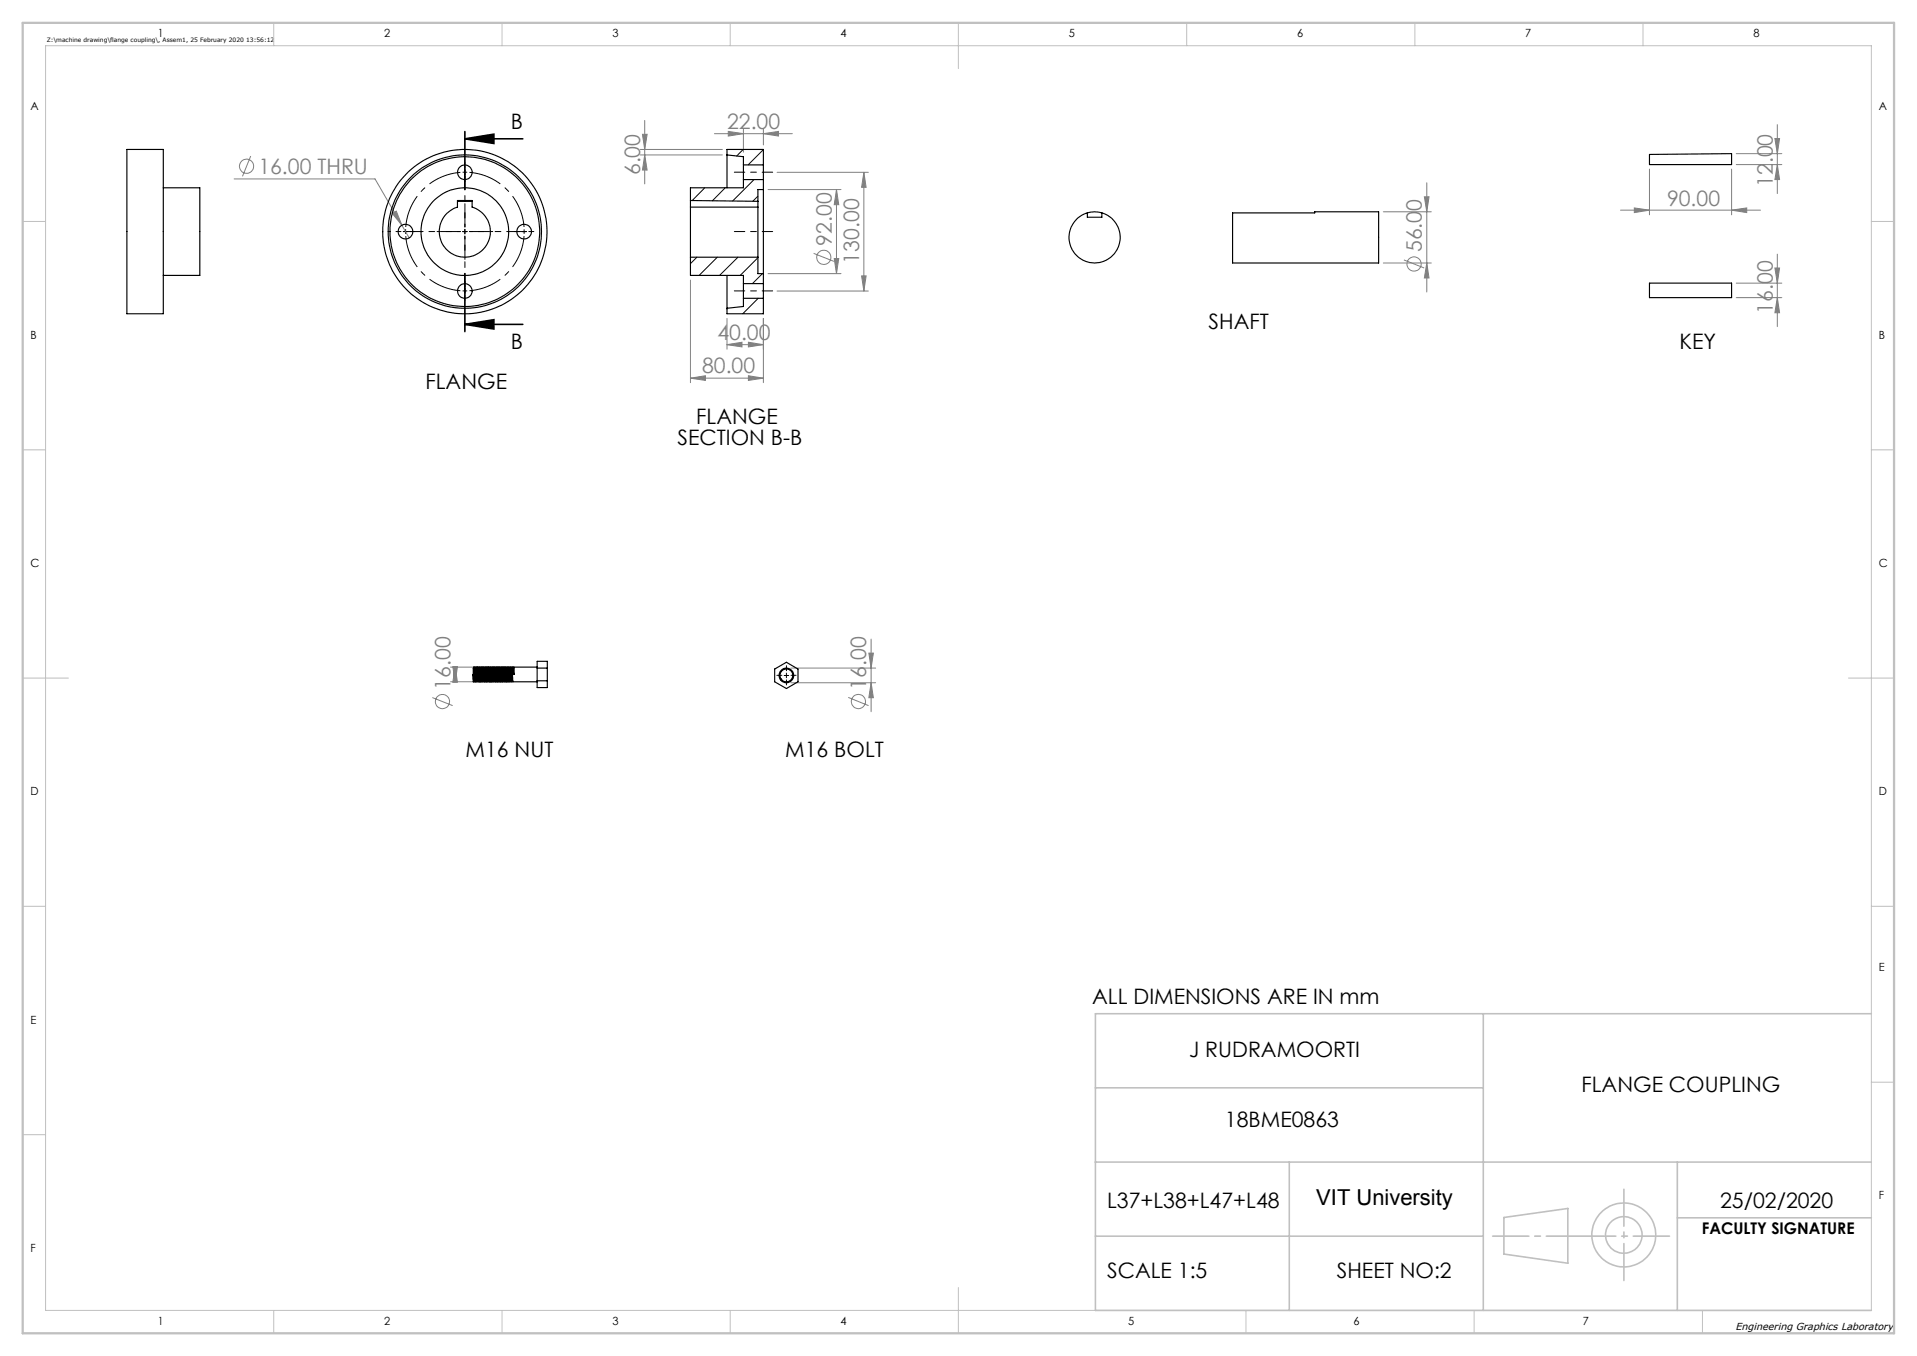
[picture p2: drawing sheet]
<svg xmlns="http://www.w3.org/2000/svg" width="420mm" height="297mm" viewBox="0 0 420 297" stroke-linecap="round" stroke-linejoin="round" font-family="sans-serif">
<g fill="none" stroke="#808080" stroke-width=".22">
<path d="M51.3 39.2h30.9l5.9 10.2M54.9 34.2l-1.8 4.4M140.3 33.9h18M140.3 32.7h18M140.8 29.4h1l-.5 3.3zM141.3 33.9l.5 3.3h-1zM141.3 26.4v13.9M156.5 29.3h17.1M159.6 28.8l3.3 .5-3.3 .5zM162.9 28.3v5M167.3 29.3l3.3-.5v1zM167.3 28.3v3.4"/>
<path d="M170.3 37.7h20M189.3 37.7l.5 3.3h-1zM189.3 37.7v26M361.4 37v10.1M379.4 37v10.1M380.4 36.1h10M380.4 33.7h10M388.9 30.3h1l-.5 3.4zM389.4 36.1l.5 3.2h-1zM389.4 27.3v15.1M85.9 46.7l.9-.5 1.3 3.2zM88.1 49.4l1.5 2.7"/>
<path d="M168.3 41.5h16M168.3 59.9h16M178.3 55.5l4.4 1.8M182.8 56.6h1l-.5 3.3zM183.3 41.5l.5 3.3h-1zM183.3 41.5v18.4M303.1 46.4h10.5M303.1 57.6h10.5M307.6 56.9l4.4 1.8M312.1 43.1h1l-.5 3.3zM312.6 57.6l.5 3.3h-1zM312.6 40v24"/>
<path d="M355 46h30.7M358.1 45.5l3.3 .5-3.3 .6zM379.4 46l3.3-.5v1.1zM388.9 58.7h1l-.5 3.3zM389.4 55.7v15.8M151.3 61.3v22.5M159.3 75.5l3.3-.5v1zM159.3 69.7v6.8M159.3 75.5h8M164 75l3.3 .5-3.3 .5zM167.3 69.7v14.1M170.3 63.7h20"/>
<path d="M188.8 60.4h1l-.5 3.3zM380.4 62h10M380.4 65.2h10M389.4 65.2l.5 3.3h-1zM151.3 82.8l3.3-.5v1zM151.3 82.8h16M164 82.3l3.3 .5-3.3 .5zM190.9 140v15.9M94.7 152.8l4.5 1.7M98.7 146.1h12.9M98.7 149.3h12.7M99.2 146h1l-.5 3.3z"/>
<path d="M99.7 146.1l.5 3.3h-1zM99.7 146.1v3.2M173.3 146.3h18.5M173.3 149.5h18.5M185.8 152.7l4.5 1.8M190.4 143h.9l-.4 3.3zM190.9 149.5l.4 3.3h-.9z"/>
<circle cx="54" cy="36.4" r="1.56"/>
<circle cx="180.5" cy="56.4" r="1.56"/>
<circle cx="309.8" cy="57.8" r="1.55"/>
<circle cx="96.9" cy="153.7" r="1.55"/>
<circle cx="188.1" cy="153.6" r="1.56"/>
</g>
<path d="M101.9 37.7h-.5M101.9 37.7h.5M88.9 50.7v.5M88.9 50.7v-.5M101.9 63.7h.5M101.9 63.7h-.5" fill="none" stroke="#000" stroke-width=".22" stroke-dasharray="15.2 1.3 1.3 1.3" stroke-linecap="butt"/>
<path d="M100.9 37.8a13 13 0 0 0-12 11.9M88.9 51.7a13 13 0 0 0 12 12M114.8 49.7a13 13 0 0 0-11.9-11.9M102.9 63.7a13 13 0 0 0 11.9-12" fill="none" stroke="#000" stroke-width=".22" stroke-dasharray="15.2 1.3 1.3 1.3" stroke-dashoffset="7.9" stroke-linecap="butt"/>
<path d="M101.4 50.7h.9M101.8 50.2v1M114.3 50.7h1M114.8 50.2v1M171.8 148h1M172.3 147.4v1" fill="none" stroke="#000" stroke-width=".22"/>
<path d="M101.8 30.4l6.4-1v2zM101.8 30.4h12.7M101.8 28.8v12.7M101.8 59.9v12.7M101.8 71l6.4-1v2.1zM101.8 71h12.7" fill="none" stroke="#000" stroke-width=".35"/>
<g fill="none" stroke="#c0c0c0" stroke-width=".35">
<path d="M240 238.3h85M325 222v65M410 222h-170v65h170M240 254.5h170M282.5 254.5v32.5M367.5 254.5v32.5M240 270.8h85M329.5 266.7l14-2v12l-14-2zM367.5 266.7h42.5"/>
<circle cx="355.8" cy="270.5" r="7"/>
<circle cx="355.8" cy="270.5" r="4"/>
</g>
<g fill="none" stroke="#000" stroke-width=".22" stroke-dasharray="15.2 1.3 1.3 1.3">
<path d="M101.9 37.7v-.5M101.9 37.7v.5M101.9 36.7v-1.1M101.9 38.7v1.1M87.9 50.7h-1.1M88.9 50.7h-.5M88.9 50.7h.5M89.9 50.7h1.1M101.9 50.7v-.5M101.9 50.7h-.5M101.9 50.7v.5M101.9 50.7h.5"/>
<path d="M113.9 50.7h-1.1M115.9 50.7h1.1M101.9 63.7v.5M101.9 63.7v-.5M101.9 64.7v1.1M101.9 62.7v-1.1M171.3 147.9h-1.1M172.3 146.9v-1.1M172.3 148.9v1.1M173.3 147.9h1.1"/>
</g>
<path d="M100.9 50.7h-12.5M101.9 49.7v-12.5M101.9 51.7v12.5M102.9 50.7h12.5" fill="none" stroke="#000" stroke-width=".22" stroke-dasharray="15.2 1.3 1.3 1.3" stroke-dashoffset="10.9"/>
<path d="M100.9 50.7h-5.1M101.9 49.7v-5.1M101.9 51.7v5.1M102.9 50.7h5.1" fill="none" stroke="#000" stroke-width=".22" stroke-dasharray="15.2 1.3 1.3 1.3" stroke-dashoffset="14.6"/>
<path d="M160.9 37.7h8.4M160.9 50.7h8.4M160.9 63.7h8.4" fill="none" stroke="#000" stroke-width=".22" stroke-dasharray="15.2 1.3 1.3 1.3" stroke-dashoffset="12.9"/>
<g fill="none" stroke="#c0c0c0" stroke-width=".22">
<path d="M10 10h400v277h-400zM60 5v5M110 5v5M160 5v5M210 5v10M260 5v5M310 5v5M360 5v5M5 48.5h5M410 48.5h5M5 98.5h5M410 98.5h5"/>
<path d="M5 148.5h10M405 148.5h10M5 198.5h5M410 198.5h5M410 237h5M5 248.5h5M60 287v5M110 287v5M160 287v5M210 282v10M273 287v5M323 287v5"/>
<path d="M373 287v5"/>
</g>
<path d="M327 270.8h38.8" fill="none" stroke="#c0c0c0" stroke-width=".35" stroke-dasharray="15.2 1.3 1.3 1.3" stroke-dashoffset="7.3"/>
<path d="M355.8 260.5v20" fill="none" stroke="#c0c0c0" stroke-width=".35" stroke-dasharray="15.2 1.3 1.3 1.3" stroke-dashoffset="7.1"/>
<path d="M5 5h410v287h-410z" fill="none" stroke="#c0c0c0" stroke-width=".5"/>
<path d="M101.8 30.4l6.4-1v2zM101.8 71l6.4-1v2.1z" fill="#000"/>
<g fill="#808080">
<path d="M85.9 46.7l.9-.5 1.3 3.2z"/>
<path d="M167.3 29.3l3.3-.5v1zM159.6 28.8l3.3 .5-3.3 .5zM164 75l3.3 .5-3.3 .5zM159.3 75.5l3.3-.5v1zM164 82.3l3.3 .5-3.3 .5zM151.3 82.8l3.3-.5v1zM379.4 46l3.3-.5v1.1zM358.1 45.5l3.3 .5-3.3 .6z"/>
<path d="M141.3 33.9l.5 3.3h-1zM140.8 29.4h1l-.5 3.3zM389.4 36.1l.5 3.2h-1zM388.9 30.3h1l-.5 3.4z"/>
<path d="M189.3 37.7l.5 3.3h-1zM188.8 60.4h1l-.5 3.3zM183.3 41.5l.5 3.3h-1zM182.8 56.6h1l-.5 3.3zM388.9 58.7h1l-.5 3.3zM389.4 65.2l.5 3.3h-1zM312.1 43.1h1l-.5 3.3zM312.6 57.6l.5 3.3h-1zM99.7 146.1l.5 3.3h-1zM99.2 146h1l-.5 3.3zM190.4 143h.9l-.4 3.3zM190.9 149.5l.4 3.3h-.9z"/>
</g>
<g fill="none" stroke="#000" stroke-width=".25">
<path d="M27.8 32.7h8v36h-8zM159.3 33.9v7.2M159.3 33.9v-1.2h8v3.4M159.3 33.9l3.6 .4v1.8M162.9 36.1v3.2M162.9 39.3v1.8h-11.6v4.3M162.9 36.1h4.4M162.9 39.3h4.4M167.3 36.1v3.2M167.3 39.3v2.2M361.4 33.8l18-.1v2.4h-18zM35.8 41.1h8v19.2h-8"/>
<path d="M100.2 43.9h3.2v1.5a5.6 5.6 0 0 1 3 8.6 5.6 5.6 0 0 1-9.1 0 5.6 5.6 0 0 1 2.9-8.6zM100.2 44.1h3.2M151.3 45.4v10.9M151.3 56.3v4h11.6v1.8M151.3 56.3h14.8M151.3 43.9l14.8 .2M151.3 45.4h14.8M166.1 45.4v10.9M166.1 56.3v3.6h1.2M167.3 41.5v18.4M167.3 59.9v2.2M167.3 41.5h-1.2v3.9"/>
<path d="M238.2 46.6a5.6 5.6 0 0 0-2.9 8.7 5.6 5.6 0 0 0 9.1 0 5.6 5.6 0 0 0-3-8.7M238.2 46.6a5.2 5.2 0 0 1 3.2 0M238.2 46.6v1h3.2v-1M270.1 46.6h17.9v-.2h14v11.2h-31.9zM159.3 60.3v7.2M162.9 62.1v3.2M162.9 65.3v1.8l-3.6 .4M162.9 62.1h4.4M162.9 65.3h4.4M167.3 62.1v3.2M167.3 65.3v3.4h-8v-1.2M361.4 62h18v3.2h-18z"/>
<path d="M103.7 147.7l.1 1.4h.2M103.7 147.7l.1 1.6M103.7 147.7l.1 1.6v-.2M103.7 147.7v-1.4l.1 .2 .1 1.2M103.8 146.3v-.2l.2 3.2h.2M103.8 146.1h.2l.2 3.2v-.2M103.9 147.7h.1M104 146.3a.49 .49 0 0 1 .2 .8l.1 .6M104.1 147.7v.9a.36 .36 0 0 0 .3 .5M104.1 146.3l.1-.2 .1 2.3a.62 .62 0 0 0 .3 .9M104.2 146.1h.2v.2l.2 3v-.2M104.3 147.7h.1"/>
<path d="M104.4 146.3h.2M104.5 147.7h.1M104.5 147.7v.9a.34 .34 0 0 0 0 .3 .34 .34 0 0 0 .2 .2M104.6 146.3v-.2l.1 3.1 .1 .1h.2M104.6 146.1l.2 .1 .2 3.1v-.2M104.6 146.3l.1 1.4M104.7 147.7h.1M104.8 146.3l.2 .2 .1 1.2M104.9 147.7h.1M104.9 147.7l.1 1.4M105 146.3v-.2l.2 3.2h.2M105 149.1h.2"/>
<path d="M105 146.1h.2l.2 3.2v-.2M105.2 146.3a.49 .49 0 0 1 .2 .8l.1 .6M105.3 147.7h.1M105.3 147.7l.1 1.4M105.3 146.3l.1-.2 .1 2.3a.62 .62 0 0 0 .3 .9M105.4 149.1h.2M105.4 146.1h.2v.2l.2 3v-.2M105.5 147.7h.1M105.6 146.3h.2M105.7 147.7h.1M105.7 147.7v.9a.34 .34 0 0 0 0 .3 .34 .34 0 0 0 .2 .2M105.8 146.3v-.2l.1 3.1 .1 .1h.2"/>
<path d="M105.8 146.1l.2 .1 .2 3.1v-.2M105.8 146.3l.1 1.4M106 146.3l.2 .2 .1 1.2M106.1 147.7h.1M106.1 147.7l.1 1.4M106.2 146.3v-.2l.2 3.2h.2M106.2 149.1h.2M106.2 146.1h.2l.2 3.2v-.2M106.4 146.3a.49 .49 0 0 1 .2 .8l.1 .6M106.5 147.7h.1M106.5 147.7l.1 1.4M106.5 146.3l.1-.2 .1 2.3a.62 .62 0 0 0 .3 .9"/>
<path d="M106.6 149.1h.2M106.6 146.1h.2v.2l.2 3v-.2M106.7 147.7h.1M106.8 146.3h.2M106.9 147.7h.1M106.9 147.7l.1 1.4M107 149.1h.1M107 146.3v-.2l.1 3.1 .1 .1h.2M107 146.1l.2 .1 .2 3.1v-.2M107 146.3l.1 1.4M107.2 146.3l.2 .2 .1 1.2M107.3 147.7l.1 1.4"/>
<path d="M107.4 146.3v-.2l.2 3.2h.2M107.4 149.1h.2M107.4 146.1h.2l.2 3.2v-.2M107.5 147.7h.1M107.6 146.3a.49 .49 0 0 1 .2 .8l.1 .6M107.7 147.7h.1M107.7 147.7l.1 1.4M107.7 146.3l.1-.2 .1 2.3a.62 .62 0 0 0 .3 .9M107.8 149.1h.2M107.8 146.1h.2v.2l.2 3v-.2M107.9 147.7h.1M108 146.3h.2"/>
<path d="M108.1 147.7l.1 1.4M108.2 146.3v-.2l.1 3.1 .1 .1h.2M108.2 146.1l.2 .1 .2 3.1v-.2M108.2 149.1h.1M108.2 146.3l.1 1.4M108.4 146.3h.2M108.5 147.7v1.3l.3 .1M108.5 146.3l.1-.2 .1 2.3a.62 .62 0 0 0 .3 .9M108.6 146.1h.2l.2 3.2v-.2M108.6 146.3l.1 1.4M108.7 147.7h.1M108.8 146.3a.49 .49 0 0 1 .2 .8l.1 .6"/>
<path d="M108.9 147.7h.1M108.9 147.7l.1 1.4M108.9 146.3l.1-.2 .1 2.3a.59 .59 0 0 0 .3 .9M109 149.1h.1M109 146.1h.2v.2l.2 3v-.2M109.1 147.7h.1M109.2 146.3h.2M109.3 147.7h.1M109.3 147.7l.1 1.4M109.4 146.3v-.2l.1 3.1 .1 .1h.2M109.4 149.1h.1M109.4 146.1l.2 .1 .2 3.1v-.2"/>
<path d="M109.4 146.3l.1 1.4M109.5 147.7h.1M109.6 146.3h.2M109.7 147.7h.1M109.7 147.7v1.3l.3 .1M109.7 146.3l.1-.2 .1 2.3a.62 .62 0 0 0 .3 .9M109.8 146.1h.2l.2 3.2v-.2M109.8 146.3l.1 1.4M109.9 147.7h.1M110 146.3h.2M110.1 147.7h.1M110.1 147.7v.9a.36 .36 0 0 0 .2 .5"/>
<path d="M110.1 146.3l.1-.2 .1 2.3a.59 .59 0 0 0 .3 .9M110.2 146.1h.2v.2l.2 3v-.2M110.2 146.3l.1 1.4M110.4 146.3h.2M110.5 147.7h.1M110.5 147.7l.1 1.4M110.6 146.3v-.2l.1 3.1 .1 .1h.2M110.6 149.1h.1M110.6 146.1l.2 .1 .2 3.1v-.2M110.6 146.3l.1 1.4M110.7 147.7h.1M110.8 146.3h.2"/>
<path d="M110.9 147.7h.1M110.9 147.7v1.3l.3 .1M110.9 146.3l.1-.2 .1 2.3a.62 .62 0 0 0 .3 .9M111 146.1h.2l.2 3.2v-.2M111 146.3l.1 1.4M111.1 147.7h.1M111.2 146.3h.2M111.3 147.7h.1M111.3 147.7v.9a.34 .34 0 0 0 0 .3 .34 .34 0 0 0 .2 .2M111.3 146.3l.1-.2 .1 2.3a.59 .59 0 0 0 .3 .9M111.4 146.1h.2v.2l.2 3v-.2M111.4 146.3l.1 1.4"/>
<path d="M111.6 146.3h.2l.1 1.4M111.7 147.7l.1 1.4M111.8 146.3v-.2l.1 3.1 .1 .1h.2M111.8 149.1h.1M111.8 146.1h.2l.2 3.2v-.2M111.9 147.7h.1M112 146.3h.2M112.1 147.7h.1M112.1 147.7v1.3l.3 .1M112.1 146.3l.1-.2 .2 3.2h5.3M112.2 146.1h.2l.1 1.6M112.2 146.3l.1 1.4"/>
<path d="M112.4 146.3h.2v-.2l.1 1.6h-.2M112.5 147.7h.1M112.6 146.1h5.1M117.7 146.3h2.2M117.7 144.8h2.2v5.8h-2.2zM117.7 149.1h2.2M169.7 146.5l2.6-1.4 2.5 1.4v2.8l-2.5 1.5-2.6-1.5zM171.2 148.8l-.2 .1"/>
<circle cx="101.8" cy="37.7" r="1.6"/>
<circle cx="88.8" cy="50.7" r="1.61"/>
<circle cx="101.8" cy="50.7" r="16.4"/>
<circle cx="101.8" cy="50.7" r="18"/>
<circle cx="101.8" cy="50.7" r="16.8"/>
<circle cx="101.9" cy="50.7" r="9.6"/>
<circle cx="114.8" cy="50.7" r="1.61"/>
<circle cx="101.8" cy="63.7" r="1.6"/>
<circle cx="172.3" cy="147.9" r="1.39"/>
<circle cx="172.3" cy="147.9" r="1.6"/>
</g>
<g fill="none" stroke="#000" stroke-width=".22">
<path d="M162.8 32.7l-1.4 1.5M165.2 39.3l-4.7 4.7M167.3 32.8l-3.4 3.3M152.7 56.3l-1.4 1.4M154.4 41.1l-2.8 2.9M157.2 56.3l-4 4M158.9 41.1l-2.8 2.9M161.7 56.3l-4 4M166.1 43l-1.2 1.1M166.1 56.4l-3.9 3.9M167 59.9l-2.1 2.2M159.5 67.5l-.2 .2"/>
<path d="M166.1 65.3l-3.4 3.4M167.3 68.7h-.1"/>
</g>
<text font-size="4.8" x="288.4" y="264">VIT University</text>
<g font-size="4.7">
<text x="111.9" y="28.3">B</text>
<text x="111.9" y="76.4">B</text>
<text x="264.8" y="72.1">SHAFT</text>
<text x="368" y="76.4">KEY</text>
<text x="93.2" y="85.2">FLANGE</text>
<text x="152.5" y="92.9">FLANGE</text>
<text x="148.4" y="97.5">SECTION B-B</text>
<text x="102" y="165.8">M16 NUT</text>
<text x="172" y="165.8">M16 BOLT</text>
<text x="239.3" y="219.8">ALL DIMENSIONS ARE IN mm</text>
<text x="260.5" y="231.6">J RUDRAMOORTI</text>
<text x="346.5" y="239.1">FLANGE COUPLING</text>
<text x="268.4" y="246.9">18BME0863</text>
<text x="242.6" y="264.6">L37+L38+L47+L48</text>
<text x="376.9" y="264.6">25/02/2020</text>
<text x="242.6" y="279.9">SCALE 1:5</text>
<text x="292.9" y="279.9">SHEET NO:2</text>
</g>
<g font-size="4.7" fill="#808080">
<text x="159.3" y="28.3">22.00</text>
<text x="56.6" y="38.1">16.00 THRU</text>
<text x="140.3" y="38.4" transform="rotate(-90 140.3 38.4)">6.00</text>
<text x="388.4" y="40.9" transform="rotate(-90 388.4 40.9)">12.00</text>
<text x="365.2" y="45">90.00</text>
<text x="182.2" y="53.8" transform="rotate(-90 182.2 53.8)">92.00</text>
<text x="188.3" y="57.7" transform="rotate(-90 188.3 57.7)">130.00</text>
<text x="311.5" y="55.2" transform="rotate(-90 311.5 55.2)">56.00</text>
<text x="388.4" y="68.7" transform="rotate(-90 388.4 68.7)">16.00</text>
<text x="157.2" y="74.5">40.00</text>
<text x="153.8" y="81.8">80.00</text>
<text x="98.7" y="151.1" transform="rotate(-90 98.7 151.1)">16.00</text>
<text x="189.8" y="151.1" transform="rotate(-90 189.8 151.1)">16.00</text>
</g>
<text font-size="3.5" x="372.9" y="270.3">FACULTY SIGNATURE</text>
<g font-size="2.5">
<text x="34.6" y="8.2">1</text>
<text x="84.2" y="8.2">2</text>
<text x="134.2" y="8.2">3</text>
<text x="184.2" y="8.2">4</text>
<text x="234.2" y="8.2">5</text>
<text x="284.2" y="8.2">6</text>
<text x="334.2" y="8.2">7</text>
<text x="384.2" y="8.2">8</text>
<text x="6.7" y="24.2">A</text>
<text x="411.7" y="24.2">A</text>
<text x="6.7" y="74.2">B</text>
<text x="411.7" y="74.2">B</text>
<text x="6.7" y="124.2">C</text>
<text x="411.7" y="124.2">C</text>
<text x="6.7" y="174.2">D</text>
<text x="411.7" y="174.2">D</text>
<text x="411.7" y="212.7">E</text>
<text x="6.7" y="224.2">E</text>
<text x="411.7" y="262.7">F</text>
<text x="6.7" y="274.2">F</text>
<text x="34.6" y="290.2">1</text>
<text x="84.2" y="290.2">2</text>
<text x="134.2" y="290.2">3</text>
<text x="184.2" y="290.2">4</text>
<text x="247.2" y="290.2">5</text>
<text x="296.5" y="290.2">6</text>
<text x="346.8" y="290.2">7</text>
</g>
<text font-size="2.2" x="380.2" y="291.4">Engineering Graphics Laboratory</text>
<text font-size="1.3" x="10.2" y="9.3">Z:\machine drawing\flange coupling\, Assem1, 25 February 2020 13:56:12</text>
</svg>
